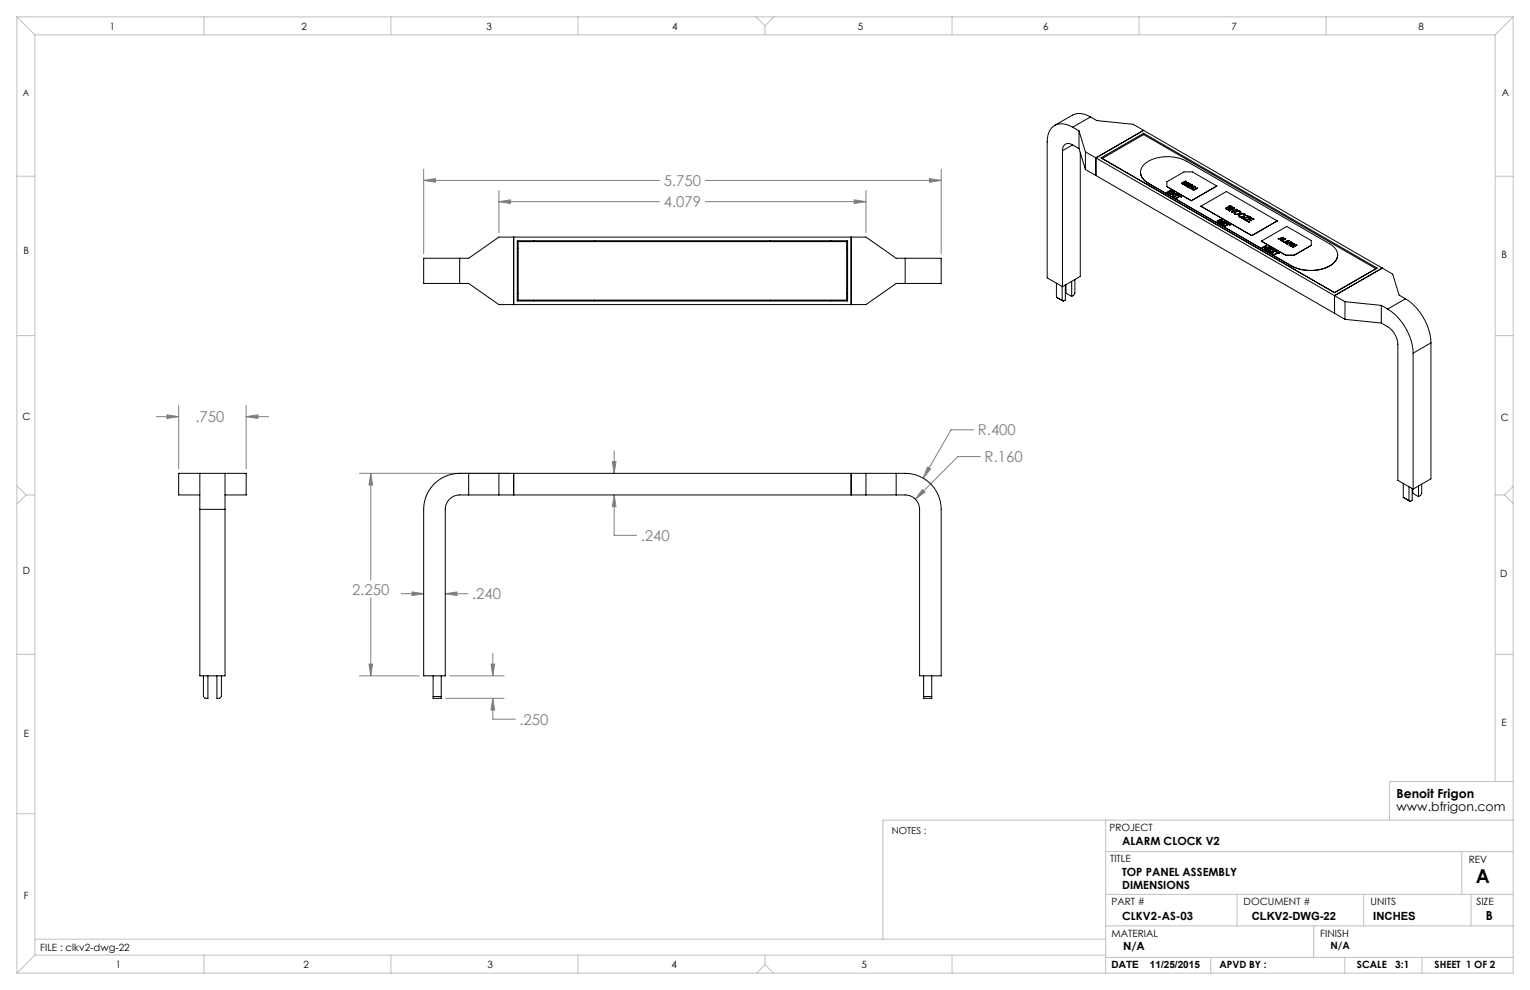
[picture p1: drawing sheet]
<svg xmlns="http://www.w3.org/2000/svg" width="432mm" height="279mm" viewBox="0 0 432 279" stroke-linecap="round" stroke-linejoin="round" font-family="sans-serif">
<g fill="none" stroke="#808080" stroke-width=".28">
<path d="M119.6 47.7v23.9M119.6 50.9h66.5M119.6 50.9l3.3-.5v1zM140.8 53.7v11.9M140.8 56.9h45.3M140.8 56.9l3.3-.5v1zM199 50.9h66.6M199 56.9h45.4M241.1 56.4l3.3 .5-3.3 .5zM244.4 53.7v11.9M262.3 50.4l3.3 .5-3.3 .5zM265.6 47.7v23.9"/>
<path d="M44.1 117.6h6.3M47.1 117.1l3.3 .5-3.3 .5zM50.4 114.4v17.9M69.5 114.4v17.9M69.5 117.6h6.3M69.5 117.6l3.3-.5v1zM101.5 133.6h42.2M104.6 133.6v30.2M104.6 133.6l.6 3.3h-1.1zM172.8 130.3h1l-.5 3.3zM173.3 139.7v11.4h6.4M173.3 127.2v6.4"/>
<path d="M173.3 139.7l.5 3.3h-1zM260.3 138.2l.7 .7-2.7 2zM261.8 131.8l.8 .5-2.1 2.6zM274.8 121.3h-6.4l-7.9 13.6M276.7 128.9h-6.3l-12.1 12M104.6 168.8v21.9M113.2 167.6h6.4M116.3 167.1l3.3 .5-3.3 .5zM125.7 167.6h6.4M125.7 167.6l3.3-.5v1zM101.5 190.7h16.8M104.1 187.4h1.1l-.6 3.3z"/>
<path d="M125.8 197.1h16.5M126.9 190.7h15.4M138.6 187.4h1l-.5 3.3zM139.1 197.1v5.9h6.3M139.1 184.4v6.3M139.1 197.1l.5 3.3h-1z"/>
</g>
<g fill="none" stroke="#c0c0c0" stroke-width=".28">
<path d="M4.8 4.8l5 5M4.8 4.8h422.2M4.8 4.8v269.8M9.8 9.8h412.2M9.8 9.8v259.8M57.5 4.8v5M110.3 4.8v5M163.1 4.8v5M213.4 4.8l2.5 2.5M215.9 7.3v2.5M218.4 4.8l-2.5 2.5M268.7 4.8v5"/>
<path d="M321.5 4.8v5M374.3 4.8v5M422 9.8v210.7M427 4.8l-5 5M427 4.8v269.8h-422.2M4.8 49.7h5M422 49.7h5M4.8 94.7h5M422 94.7h5M4.8 137.1l2.5 2.6M7.3 139.7l-2.5 2.6M7.3 139.7h2.5"/>
<path d="M422 139.7h2.6M424.6 139.7l2.4 2.4M427 137.3l-2.4 2.4M4.8 184.7h5M422 184.7h5M4.8 229.7h5M312 231.5v43.1M427 231.5h-177.8v33.6M427 220.5h-34.8v11M312 240.3h115M312 252.4h115M349.1 252.4v8.9"/>
<path d="M384.9 252.4v8.9M412.6 240.3v12.1M415.2 252.4v8.9M9.8 265.1h302.2M9.8 269.6l-5 5M9.8 269.6h302.2M57.5 269.6v5M110.3 269.6v5M163.1 269.6v5M215.9 272.2l-2.4 2.4M215.9 272.2l2.4 2.4M215.9 269.6v2.6"/>
<path d="M268.7 269.6v5M312 270.2h115M312 261.3h115M341.7 270.2v4.4M370.8 261.3v8.9M379.5 270.2v4.4M401.3 270.2v4.4"/>
</g>
<path d="M104.6 133.6l.6 3.3h-1.1zM104.1 187.4h1.1l-.6 3.3zM139.1 197.1l.5 3.3h-1zM138.6 187.4h1l-.5 3.3zM116.3 167.1l3.3 .5-3.3 .5zM125.7 167.6l3.3-.5v1zM173.3 139.7l.5 3.3h-1zM172.8 130.3h1l-.5 3.3zM261.8 131.8l-1.3 3.1 2.1-2.6zM260.3 138.2l-2 2.7 2.7-2zM119.6 50.9l3.3-.5v1zM262.3 50.4l3.3 .5-3.3 .5zM140.8 56.9l3.3-.5v1zM241.1 56.4l3.3 .5-3.3 .5zM47.1 117.1l3.3 .5-3.3 .5zM69.5 117.6l3.3-.5v1z" fill="#808080"/>
<g fill="none" stroke="#000" stroke-width=".28">
<path d="M302.7 35.9a4.4 4.4 0 0 0-6.3 .8 6.4 6.4 0 0 0-.9 3.4v38.3l4.4 2.5M302.7 35.9l1.8 1M304.5 36.9l1.8 6M304.5 36.9v5M307.8 33a5.2 5.2 0 0 0-5.1-.5l-5.1 2.9M307.8 33l-5.1 2.9M307.8 33l1.8 1 10.2 1.1 3 1.7M322.8 37.6l-12.1 7 65.9 38M322.8 38l-11.7 6.8M322.8 38l65.5 37.8M322.8 36.8l70.3 40.6 1.8 5.9 1.8 1M322.8 36.8l-13.5 7.8"/>
<path d="M322.8 37.6l65.9 38.1-12.1 6.9M322.8 37.6v.4M299.9 42.5v38.4M302.7 40.9a1.75 1.75 0 0 0-2-.2 1.75 1.75 0 0 0-.8 1.8M302.7 40.9l1.8 1M302.7 40.9l-2.8 1.6M304.5 41.9l1.8 5.9M304.9 43.1v34.9l-5 2.9M306.3 42.9l3 1.7M306.3 42.9v4.9M306.3 47.8l3 1.7M309.3 44.6v4.9"/>
<path d="M309.3 44.6l70.3 40.5M309.3 49.5l70.3 40.6M321.9 48.6a3.7 3.7 0 0 0 2.2 3.1M321.9 48.6h.1M324.1 51.7a3.2 3.2 0 0 1-1.3-5.2 11.1 11.1 0 0 1 12.1-1l40.4 23.3a3.2 3.2 0 0 1 1.3 5.2 11.1 11.1 0 0 1-12.1 1.1M324.1 51.7l40.4 23.4M324.1 51.7h.1M329.2 54.3l.8 .5M329.2 54.3h.1M329.9 54.1l-.4 .2 .7 .4M329.9 54.1l.6 .4M329.9 54.1h.1"/>
<path d="M330 54.8h.1M330.1 54.8l.2 .1M330.1 54.8h.1M330.2 54.7l-.2 .1M330.2 54.7h.1M330.3 54.9h.1M330.4 53.9l-.4 .1 .6 .4M330.4 53.9l.6 .3M330.4 53.9h.1M330.5 54.4v.1M330.6 54.4l-.1 .1M330.6 54.4h.1"/>
<path d="M330.9 55.3l.2 .1M330.9 55.3h.1M330.9 54.9v.4M330.9 54.9h-.6M330.9 54.9h.1M331 54.2h.1M331.1 54.1l-.1 .1M331.1 54.1l-.8-.4-1.1 .6M331.1 54.1h.1M331.1 55.4h.1M331.3 55.5l.1 .1M331.3 55.5h.1"/>
<path d="M331.3 54.8l-.2 .6M331.3 54.8h.1M331.4 54.6l.7 .1M331.4 54.6h.1M331.4 55.6h.1M331.4 54.3v.3M331.4 54.3l-.1-.1-.2 .5-1 .1M331.4 54.3h.1M331.9 55.9h.2M331.9 55.9h.1M332.1 55.9h.1M332.1 54.7l-.8 .1"/>
<path d="M332.1 54.7h.1M332.5 54.9l-1.1 .7M332.5 54.9h-.2l-1 .6M332.5 54.9h.1M332.5 55.1l.4 .2-1 .6M332.5 55.1l1 .4M332.5 55.1h.1M333 55.4l.4 .2M333 55.4l-.9 .5M333 55.4h.1M333.4 55.6h.1M333.5 51.7l.1 .1"/>
<path d="M333.5 51.7h.1M333.5 55.5l-.1 .1M333.5 55.5h.1M333.6 51.8l.9-.6-.7 .7M333.6 51.8h.1M333.8 51.9l.1 .1M333.8 51.9h.1M333.9 52l1.2-.4-.9 .5M333.9 52h.1M334.2 51.8h.1M334.2 52.1l.1 .1M334.2 52.1v.1"/>
<path d="M334.3 52.2h.1M334.5 52.3l.6 .4M334.5 52.3h.1M334.7 51.2l-.2-.1-1 .6M334.7 51.2l-.5 .6M334.7 51.2h.1M335.1 52.1l.5 .3M335.1 52.1l-.4 .2 .6 .3M335.1 52.1h.1M335.1 52.7h.1M335.3 52.6l-.2 .1M335.3 52.6h.1"/>
<path d="M335.3 52.8l.1 .1M335.3 52.8h.1M335.4 51.6l-1.4 .3 .2-.1M335.4 51.6l-1.1 .6M335.4 51.6h.1M335.4 52.9l.9-.5-.4 .7M335.4 52.9h.1M335.6 51.8l-.4 .2 .5 .3M335.6 51.8l.5 .3M335.6 51.8h.1M335.6 52.4h.1M335.7 52.3l-.1 .1"/>
<path d="M335.7 52.3h.1M335.9 53.1l.1 .1M335.9 53.1h.1M336 53.2h.1M336.1 52.1h.1M336.2 52.1l-.6-.4-1.1 .6M336.2 52.1h.1M336.2 52.1h-.1M336.2 56.6h.1M336.4 53.3l.1 .2M336.5 52.2l-1.2 .6M336.5 52.2l-.4 .8 1-.4"/>
<path d="M336.5 52.2h.1M336.5 53.5h.1M336.8 53.1l-.2 .3M336.8 53.1h.1M337.1 52.6l-1.1 .6M337.1 52.6h.1M337.4 53.4l-.9 .1M337.4 52.8l-1 .5 .1 .2M337.4 52.8l-.6 .3M337.4 52.8h.1M338 53.1l-1.1 .4-.3-.1 .2-.3M338 53.1l-.6 .3"/>
<path d="M338 53.1h.1M338.9 58.2l14.4 8.3M338.9 58.2l7.2-4.1 14.4 8.2M338.9 58.2h.1M343.4 52.5l-6.9-4h-2.4l-4.8 2.8v1.4l6.9 3.9M343.4 52.5l-7.2 4.1M343.4 52.5h.1M345.9 58.8l.2 .3M346.1 59.1h.9M346.1 59.1h.1M346.3 58.6l-.1 .2M346.3 58.6a.33 .33 0 0 0 .2 .4 .33 .33 0 0 0 .4-.2l-.1-.2"/>
<path d="M346.3 58.6l-.4 .1M346.3 58.6h.1M346.6 58.3l.2 .3M346.8 58.6l.1 .3M346.8 58.6l-.1-.1a.54 .54 0 0 1 .5-.4 .54 .54 0 0 1 .5 .5l-.1 .1M346.8 58.6h.1M346.8 59.4l.2 .1M346.8 59.4h.1M346.9 58.3l.3 .5-.2 .3M346.9 58.3h.5M346.9 58.3h.1M347 59.1h.1"/>
<path d="M347.2 58.8l-.2 .3M347.4 58.3l.1 .2M347.4 58.3v.3M347.4 58.3h.1M347.4 58.6l.2 .1M347.4 58.6h.1M347.6 59.9l.1 .1M347.6 59.9h.1M347.6 58.7h.1M347.7 60h.1M347.8 58.4l-.2 .3M348.1 58.9l-1.1 .6"/>
<path d="M348.1 58.9l-.5 1M348.4 58.7l-.5 1 1.3-.6M348.4 58.7l-.2-.1-1.4 .8M348.4 58.7h.1M348.8 59.8l-.3 .4M348.8 59.8h.1M349.2 59.1l-1.5 .9M349.2 59.1h.1M349.8 59.7l.2 .1a.81 .81 0 0 1-.7 .6 .81 .81 0 0 1-.8-.3l.3-.3M349.8 59.7l-1 .1M349.8 59.7l.2 .2M349.8 59.7h.1"/>
<path d="M350.2 59.8l-.4 .5M129.7 72.9h-10.1v7.1h10.1M129.7 80h2.6l8.5 6h103.6l8.5-6h2.6M129.7 72.9v7.1M129.7 72.9h2.6l8.5-6h103.6l8.5 6h2.6M145 66.9v19.1M146 67.9h93.2v17.1h-93.2zM146 70.1h.2M146.2 68.2h92.8v16.5h-92.8zM150.7 67.9v.3M167.8 67.9v.3M217.4 67.9v.3"/>
<path d="M234.5 67.9v.3M239 70.1h.2M240.2 66.9v19.1M255.5 72.9h10.1v7.1h-10.1M255.5 72.9v7.1M298.1 79.9v4l2 1.1 .6-.3v-4.3M302.5 79.4v4.3M303.4 78.9v3.8l-.4 .6-.5 .4M343.5 62.4l.2 .3M343.7 62.7h.7M343.7 62.7h.1M343.8 62.3l-.1 .2"/>
<path d="M343.8 62.3a.27 .27 0 0 0 .2 .4 .27 .27 0 0 0 .3-.2M343.8 62.3l-.3 .1 .2 .3M343.8 62.3h.1M344 62.1l.1 .1M344.1 62.2l.2 .3M344.1 62.2h-.1a.52 .52 0 0 1 .6-.3 .52 .52 0 0 1 .4 .5l-.1 .1M344.1 62.2h.1M344.3 62.1l.3 .5-.2 .1M344.3 62.1h.4M344.3 62.1h.1M344.3 62.5v.1M344.3 62.5h.1"/>
<path d="M344.3 63l.8 .5M344.3 63h.1M344.4 62.7h.1M344.6 62.6l-.2 .1M344.7 62.1l.1 .2M344.7 62.1v.3M344.7 62.1h.1M344.7 62.4l.2 .1M344.7 62.4h.1M344.9 62.5h.1M345 62.2l-.1 .3M345 62.8l.6 .4"/>
<path d="M345 62.8l-.4 .3 .7 .3M345 62.8h.1M345.1 63.5h.1M345.3 63.4l-.2 .1M345.3 63.4h.1M345.5 62.6l.6 .3M345.5 62.6l-.4 .2M345.5 62.6l-.4 .2 .6 .3M345.5 62.6h.1M345.6 63.2h.1M345.6 63.8l.2 .1M345.6 63.8h.1"/>
<path d="M345.7 63.1l-.1 .1M345.7 63.1h.1M345.8 63.9h.1M346.1 62.9h.1M346.2 62.9h-.1M346.2 62.9l-.8-.5-1.1 .6M346.2 62.9h.1M346.2 63l.4 .2-1 .6M346.2 63l1 .4M346.2 63h.1M346.7 63.3l.4 .2M346.7 63.3l-.9 .6"/>
<path d="M346.7 63.3h.1M347.1 63.5h.1M347.2 63.4l-.1 .1M347.2 63.4h.1M348.3 60.1a1.15 1.15 0 0 1 1.9-.2l-.4 .4M348.3 60.1l.2 .3M348.5 60.4l.7 .2M348.5 60.4h.1M349.2 60.6h.1M349.8 61.2l.6 .1M349.8 61.2h.1M349.8 60.3l-.6 .3"/>
<path d="M349.8 60.3h.1M350.1 60.5l-.3 .4M350.1 60.5h.1M350.4 61.3h.1M350.5 61.5l.9 .6M350.5 61.5v.1M351 61.5l-.2 .1 .8 .4M351 61.5h.1M351.1 61.1l.3-.3a.96 .96 0 0 0-.9-.7 .96 .96 0 0 0-.9 .7l.2 .4M351.1 61.1l-.7 .2M351.1 61.1h.1M351.1 60.4l.1 .2a.81 .81 0 0 1-.6 .5 .81 .81 0 0 1-.8-.3l.3-.3"/>
<path d="M351.1 60.4l-1 .1M351.1 60.4l.2 .3M351.1 60.4h.1M351.4 62.1h.1M351.5 60.6l-.4 .5M351.6 62.2l.9 .5M351.6 62l-.2 .1M351.6 62h.1M351.6 62.2h.1M351.8 60.9l.7 .3-2 .3M351.8 60.9l.2-.1 .8 .4M351.8 60.9h.1"/>
<path d="M352.4 61.9l-.5 .3 .7 .4M352.4 61.9l.7 .4M352.4 61.9h.1M352.5 62.7h.1M352.6 62.6l-.1 .1M352.6 62.6h.1M352.7 61.3l-1.7 .2M352.7 61.3h.1M352.8 61.2l-.1 .1M352.8 61.2h.1M353 61.5l.7 .4M353 61.5l-.4 .3 .6 .4"/>
<path d="M353 61.5h.1M353.1 62.3h.1M353.2 62.2l-.1 .1M353.2 62.2h.1M353.3 66.5h.1M353.7 61.9h.1M353.9 61.9h-.2M353.9 61.9l-.9-.5-1.4 .8M353.9 61.9h.1M356 68.1l6.9 3.9M356 68.1l7.2-4.2 6.9 4v1.4l-4.9 2.7M356 68.1h.1"/>
<path d="M356.2 69.9l.2 .1M356.2 69.9h.1M356.4 70l.8-.5-.3 .8M356.4 70h.1M356.9 70.3l.1 .1M356.9 70.3h.1M357 70.4h.1M357.3 70.5l.8 .5M357.3 70.5h.1M357.5 69.4l-.3 .7 .9-.4M357.5 69.4l-.2-.1-1.1 .6M357.5 69.4h.1"/>
<path d="M357.9 70.3l-.3 .2 .6 .4M357.9 70.3l.6 .3M357.9 70.3h.1M358.1 71h.1M358.1 69.7l-1.1 .7M358.1 69.7h.1M358.2 71l.2 .1M358.2 71h.1M358.2 70.9l-.1 .1M358.2 70.9h.1M358.4 71.1h.1M358.4 70l.6 .4"/>
<path d="M358.4 70l-.3 .2 .5 .4M358.4 70v.1M358.5 70.6h.1M358.6 70.6h-.1M358.6 70.6h.1M359 71.5l.2 .1M359 71.5h.1M359 71.1v.4M359 71.1h-.6M359 71.1h.1M359 70.4h.1M359.1 70.3l-.1 .1"/>
<path d="M359.1 70.3l-.7-.4-1.1 .6M359.1 70.3h.1M359.2 71.6h.1M359.3 71l-.1 .6M359.3 71h.1M359.4 70.9h.8M359.4 70.8v.1M359.4 70.8h.1M359.5 70.5l-.1 .3M359.5 70.5l-.2-.1-.2 .5-.9 .1M359.5 70.5h.1M359.5 71.8l.2 .1"/>
<path d="M359.5 71.8h.1M359.7 71.9h.1M360.2 71.1l.3 .2-1 .5M360.2 71.1l.9 .4M360.2 71.1h.1M360.2 70.9l-.9 .1M360.2 70.9h.1M360.5 62.3l-7.2 4.2M360.5 62.3v.1M360.7 71.3l.3 .3M360.7 71.3l-1 .6M360.7 71.3v.1"/>
<path d="M360.7 67.4l.2 .1M360.7 67.4h.1M360.9 67.5h.1M361 71.5v.1M361.1 71.5l-.1 .1M361.1 71.5h.1M361.3 67.3l.3 .3-.2 .2M361.3 67.3l-.4 .2M361.3 67.3h.1M361.4 67.8l.1 .1M361.4 67.8h.1M361.4 67.3l.7-.2-.4 .4z"/>
<path d="M361.5 67.9h.1M361.7 67.9l.7 .4M361.7 67.9h.1M361.8 67.2h.1M362.2 68.3h.2M362.3 67l-.8 .9M362.3 67l-1.6 .4M362.3 67h.1M362.3 68.2l-.1 .1M362.3 68.2h.1M362.4 68.3h.1M362.8 68.2l-.4 .1"/>
<path d="M362.8 68.2l.4 .2-.3 .3M362.8 68.2h.1M362.9 67.4l-1 .5 .4 .3M362.9 67.4h.1M362.9 67.4l-1.2 .5M362.9 72h2.3M362.9 72h.1M362.9 68.7h.1M362.9 68.2l.7-.3-.4 .4zM363 68.7h.1M363.2 68.8l.1 .1M363.2 68.8h.1"/>
<path d="M363.3 68.9h.1M363.4 68h.1M363.8 68.6l-.5 .3M363.8 68.6l.1 .1M363.8 68.6h.1M363.8 67.9l-.8 .8M363.8 67.9l-1.6 .4M363.8 67.9h.1M363.8 69.2l.2 .1M363.8 69.2h.1M363.9 68.7l.1 .1M363.9 68.7l-.1 .5"/>
<path d="M363.9 68.7h.1M364 69.3h.1M364.1 69.3l.1 .1M364.1 69.3h.1M364.1 69l-.1 .3M364.1 69h.1M364.1 68.9v.1M364.1 68.9h.1M364.2 69.4l.9-.6-.7 .7M364.2 69.4h.1M364.2 68.3l-.3 .2 .5 .2 .2-.1-.1-.1M364.2 68.3h.1"/>
<path d="M364.2 68.3l.3 .2M364.4 69.5l.2 .1M364.4 69.5h.1M364.5 75.1h.1M364.5 68.5l.1 .1M364.5 68.5h.1M364.6 69.6l1.1-.4-.9 .5M364.6 69.6h.1M364.7 68.8l-.6 .1M364.7 68.8l.1-.3-.5-.3-1.1 .6M364.7 68.8h.1M364.8 69.4h.1"/>
<path d="M364.8 68.5l-.1 .3M364.8 69.7l.1 .1M364.8 69.7v.1M364.9 69.8h.1M365.2 72h.1M365.3 68.8l-.5 .6M365.3 68.8l-.2-.1-1 .6M365.3 68.8h.1M366 69.2l-1.3 .3 .1-.1M366 69.2l-1.1 .6M366 69.2h.1M377.5 71.9a4.7 4.7 0 0 1-4 3.9 12.1 12.1 0 0 1-9-.7"/>
<path d="M377.5 71.9h.1M388.3 75.8l-11.7 6.8M388.3 75.8v.1M390.1 75.7l-13.5 7.7v5M146 82.8h.2M150.7 84.7v.3M167.8 84.7v.3M217.4 84.7v.3M234.5 84.7v.3M239 82.8h.2M299.8 80.9v3.9M300.8 80.3v2.4l1.7 1"/>
<path d="M379.6 85.1l10.2 1.1M379.6 85.1v5M379.6 90.1l10.2 1.1M389.8 91.2a6.9 6.9 0 0 1 4.7 6v38.4l4.3 2.4M389.8 86.2l1.8 1M389.8 86.2v5M391.6 87.2a15.9 15.9 0 0 1 7.2 12.5M396.7 84.3a15.9 15.9 0 0 1 7.1 12.5M396.7 84.3l-5.1 2.9M398.8 99.7v38.3M403.8 96.8l-5 2.9M403.8 96.8v38.3l-5 2.9"/>
<path d="M56.4 133.6v10.1M56.4 139.7h-6v-6.1h19.1v6.1h-6M63.5 133.6v10.1M122.9 136.2a10.2 10.2 0 0 1 6.8-2.6h125.8a10.2 10.2 0 0 1 10.1 10.1v47h-6.1v-47a4.1 4.1 0 0 0-4-4h-125.8a4.1 4.1 0 0 0-4 4v47h-6.1v-47a10.2 10.2 0 0 1 3.3-7.5zM132.3 133.6v6.1M140.8 133.6v6.1M145 133.6v6.1M240.2 133.6v6.1M244.4 133.6v6.1M252.9 133.6v6.1M396 136.4v4l2 1.1 .5-.3v-3.3M397.6 137.4v3.9"/>
<path d="M398.7 138v1.2l1.6 1M400.3 137.2v3M401.2 136.6v2.6l-.3 .7-.6 .3M56.4 143.7v47h7.1v-47M56.4 143.7h7.1M57.4 190.7v5.9l.5 .5h.8v-6.4M61.2 190.7v6.4h.8l.5-.5v-5.9M122.2 196.6h2.3M122.2 190.7v6.4h2.3v-6.4M260.7 196.6h2.3M260.7 190.7v6.4h2.3v-6.4"/>
</g>
<text font-size="5.4" x="416.5" y="249.1">A</text>
<g font-size="4.2" fill="#808080">
<text x="187.3" y="52.5">5.750</text>
<text x="187.3" y="58.5">4.079</text>
<text x="55.2" y="119.2">.750</text>
<text x="275.9" y="122.9">R.400</text>
<text x="277.9" y="130.5">R.160</text>
<text x="180.8" y="152.7">.240</text>
<text x="99.4" y="167.9">2.250</text>
<text x="133.2" y="169.2">.240</text>
<text x="146.6" y="204.6">.250</text>
</g>
<g font-size="3.5">
<text x="394.1" y="225.3">Benoit Frigon</text>
<text x="394.1" y="228.8">www.bfrigon.com</text>
<text x="419.3" y="259.7">B</text>
</g>
<g font-size="3.2">
<text x="316.7" y="238.4">ALARM CLOCK V2</text>
<text x="316.7" y="247.3">TOP PANEL ASSEMBLY</text>
<text x="316.7" y="250.8">DIMENSIONS</text>
<text x="316.7" y="259.7">CLKV2-AS-03</text>
<text x="353.3" y="259.7">CLKV2-DWG-22</text>
<text x="387.6" y="259.7">INCHES</text>
<text x="317" y="268.2">N/A</text>
</g>
<g font-size="2.8">
<text x="31" y="8.5">1</text>
<text x="85.1" y="8.5">2</text>
<text x="137.3" y="8.5">3</text>
<text x="189.7" y="8.5">4</text>
<text x="242.1" y="8.5">5</text>
<text x="294.4" y="8.5">6</text>
<text x="347.6" y="8.5">7</text>
<text x="400.3" y="8.5">8</text>
<text x="423.8" y="27.2">A</text>
<text x="6.7" y="71.8">B</text>
<text x="423.8" y="72.8">B</text>
<text x="6.4" y="118.6">C</text>
<text x="423.5" y="118.9">C</text>
<text x="6.5" y="162.1">D</text>
<text x="423.4" y="163">D</text>
<text x="6.7" y="207.9">E</text>
<text x="423.7" y="204.9">E</text>
<text x="313.1" y="234.6">PROJECT</text>
<text x="313.3" y="243.2">TITLE</text>
<text x="414.5" y="243.6">REV</text>
<text x="6.7" y="253.8">F</text>
<text x="313.7" y="255.3">PART #</text>
<text x="351" y="255.3">DOCUMENT #</text>
<text x="386.8" y="255.3">UNITS</text>
<text x="416.7" y="255.3">SIZE</text>
<text x="11.4" y="268.4">FILE : clkv2-dwg-22</text>
<text x="313.7" y="264.6">MATERIAL</text>
<text x="372.6" y="264.5">FINISH</text>
<text x="375.5" y="267.9">N/A</text>
<text x="32.7" y="273.3">1</text>
<text x="85.7" y="273.3">2</text>
<text x="137.6" y="273.3">3</text>
<text x="189.6" y="273.3">4</text>
<text x="243.2" y="273.2">5</text>
<text x="313.7" y="273.3">DATE</text>
<text x="324.5" y="273.3">11/25/2015</text>
<text x="344.1" y="273.1">APVD BY :</text>
<text x="383" y="273.1">SCALE</text>
<text x="393.8" y="273.1">3:1</text>
<text x="404.9" y="273.1">SHEET 1 OF 2</text>
</g>
<text font-size="2.7" x="251.7" y="235.2">NOTES :</text>
<text font-size="2.5" x="6.4" y="27">A</text>
</svg>
